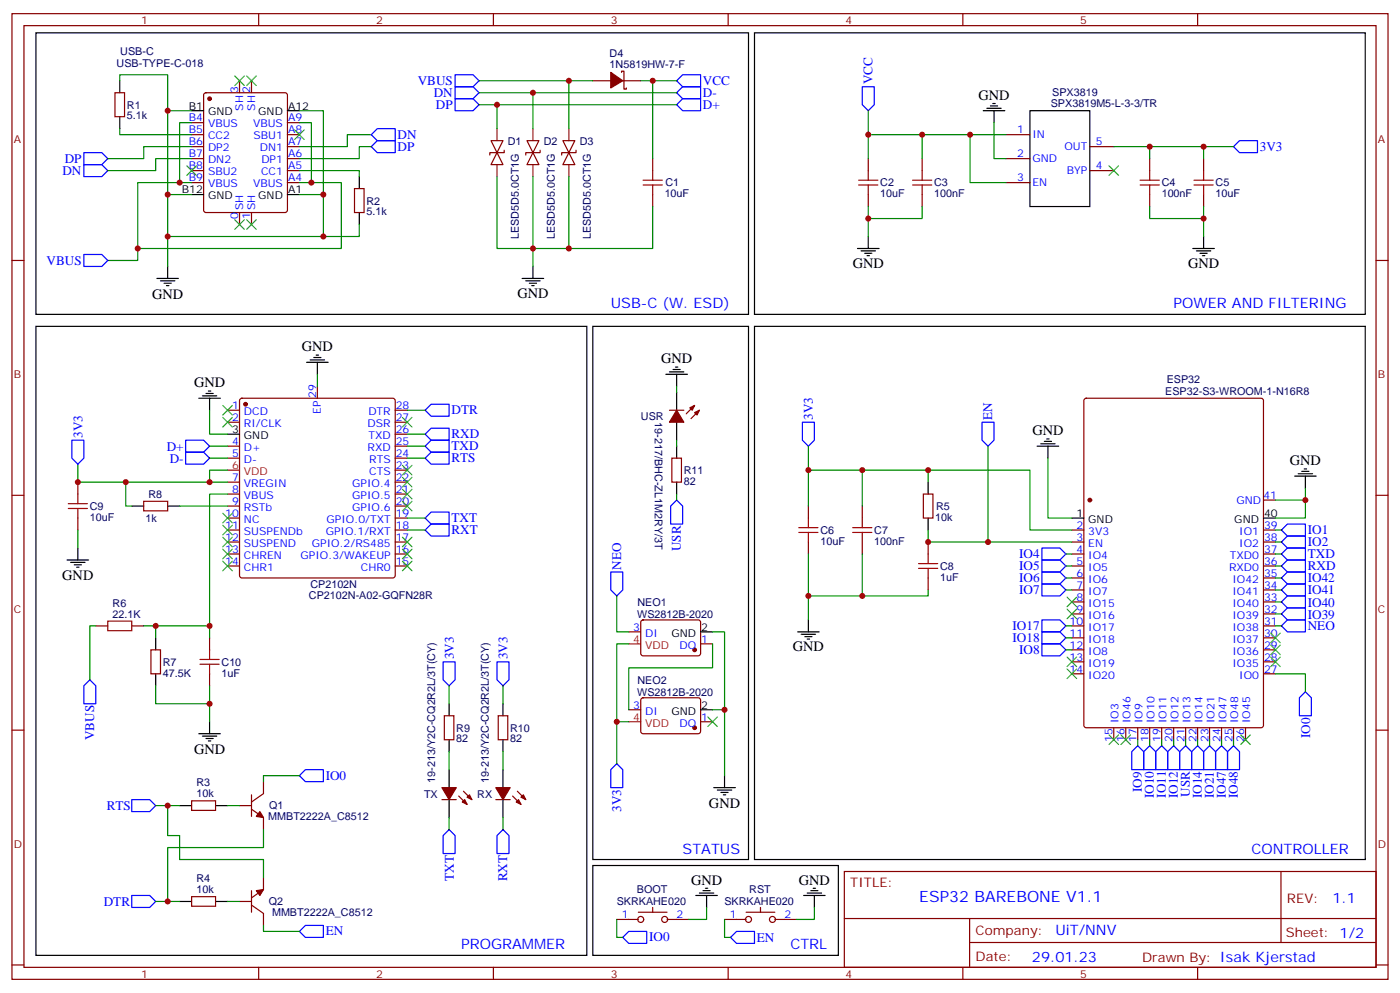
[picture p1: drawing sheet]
<svg xmlns="http://www.w3.org/2000/svg" width="412mm" height="292mm" viewBox="0 0 412 292" stroke-linecap="round" stroke-linejoin="round" font-family="sans-serif">
<g fill="none" stroke="#870000" stroke-width=".35">
<path d="M3.5 4h405.4v284.4h-405.4zM7.1 7.5h398.2v277.3h-398.2zM76.2 4v3.5M145.3 4v3.5M214.5 4v3.5M283.6 4v3.5M352.8 4v3.5M33.9 27.3h2.8v7.1h-2.8zM56.4 36.1h3.6M56.4 39.7h3.6M60.2 27.5l.5-.2h23.3l.5 .2 .2 .5v33.9l-.3 .5-.4 .2h-23.3l-.5-.3-.2-.4v-33.9zM70.6 23.8v3.5"/>
<path d="M74.1 23.8v3.5M84.7 36.1h3.5M84.7 39.7h3.5M174.6 23.8h5.3M183.1 21.3v-.3h.7v5.2h.7v-.3M183.4 23.8h5.3M296.3 39.7h7.1M56.4 43.2h3.6M56.4 46.7h3.6M56.4 50.2h3.6M56.4 53.8h3.6M84.7 43.2h3.5"/>
<path d="M84.7 46.7h3.5M84.7 50.2h3.5M84.7 53.8h3.5M104.4 55.5h2.8v7.1h-2.8zM144.6 41.4h3.6l-1.8 3.5zM146.4 44.9l1.8 3.6h-3.6zM148.5 44.2v.7h-4.2v.7M155.2 41.4h3.5l-1.7 3.5zM157 44.9l1.7 3.6h-3.5zM159.1 44.2v.7h-4.2v.7M165.8 41.4h3.5l-1.7 3.5zM167.6 44.9l1.7 3.6h-3.5z"/>
<path d="M169.7 44.2v.7h-4.2v.7M192.3 46.7v3.5M192.3 57.3v3.5M255.8 46.7v3.5M255.8 57.3v3.5M271.6 46.7v3.5M271.6 57.3v3.5M296.3 46.7h7.1M296.3 53.8h7.1M321 43.2h7.1M321 50.2h7.1M338.7 46.7v3.5"/>
<path d="M338.7 57.3v3.5M354.5 46.7v3.5M354.5 57.3v3.5M3.5 76.7h3.6M70.6 62.6v3.5M74.1 62.6v3.5M405.3 76.7h3.6M70.8 117.5l.5-.2h44.4l.5 .2 .2 .5v51.5l-.2 .5-.5 .2h-44.4l-.5-.3-.2-.4v-51.5zM93.5 113.7v3.6M204.6 119.4l-2.5 2.4M319.5 117.5l.5-.2h51.5l.6 .4 .1 95.9-.5 .6-51.7 .1-.7-.5v-95.8zM67 120.8h3.6"/>
<path d="M67 124.3h3.6M67 131.4h3.6M67 134.9h3.6M116.4 120.8h3.5M116.4 124.3h3.5M116.4 131.4h3.5M116.4 134.9h3.5M116.4 138.4h3.5M116.4 127.8h3.5M197.2 120.8h4.2M197.9 134.9h2.8v7.1h-2.8zM206 120.8l-2.4 2.5"/>
<path d="M3.5 145.8h3.6M22.9 142v3.5M22.9 152.5v3.6M42.3 147.6h7.1v2.8h-7.1zM67 156.1h3.6M67 159.6h3.6M67 142h3.6M67 145.5h3.6M67 149h3.6M67 152.5h3.6M116.4 156.1h3.5M116.4 159.6h3.5"/>
<path d="M116.4 142h3.5M116.4 145.5h3.5M116.4 149h3.5M116.4 152.5h3.5M238.1 149v3.5M238.1 159.6v3.5M254 149v3.5M254 159.6v3.5M272 145.5h2.8v7h-2.8zM273.4 159.6v3.5M315.7 156.1h3.6M315.7 159.6h3.6"/>
<path d="M372.2 156.1h3.5M372.2 159.6h3.5M372.2 147.2h3.5M405.3 145.8h3.6M67 163.1h3.6M67 166.7h3.6M116.4 163.1h3.5M116.4 166.7h3.5M273.4 170.2v3.5M315.7 163.1h3.6M315.7 166.7h3.6M315.7 170.2h3.6"/>
<path d="M315.7 173.7h3.6M315.7 177.2h3.6M372.2 163.1h3.5M372.2 166.7h3.5M372.2 170.2h3.5M372.2 173.7h3.5M372.2 177.2h3.5M28.2 184.3h3.5M38.8 184.3h3.5M44.4 191.3h2.9v7.1h-2.9zM61.7 187.8v3.5M61.7 198.4v3.5"/>
<path d="M185.2 186.1h3.5M189 182.7l.4-.2 16.5 .1 .5 .6-.1 9.5-.6 .4-16.5-.1-.5-.6v-9.2zM206.4 189.6h3.5M315.7 180.8h3.6M315.7 184.3h3.6M315.7 187.8h3.6M315.7 191.3h3.6M315.7 194.9h3.6M315.7 198.4h3.6M372.2 180.8h3.5M372.2 184.3h3.5M372.2 187.8h3.5"/>
<path d="M372.2 191.3h3.5M372.2 194.9h3.5M372.2 198.4h3.5M3.5 215h3.6M130.9 210.7h2.8v7.1h-2.8zM146.8 210.7h2.8v7.1h-2.8zM185.2 209h3.5M189 205.7l.4-.2h16.5l.5 .7-.1 9.4-.6 .4h-16.5l-.5-.7v-9.1zM206.4 212.5h3.5M328.1 214.3v3.5M331.6 214.3v3.5M335.1 214.3v3.5"/>
<path d="M338.7 214.3v3.5M342.2 214.3v3.5M345.7 214.3v3.5M349.2 214.3v3.5M352.8 214.3v3.5M356.3 214.3v3.5M359.8 214.3v3.5M363.4 214.3v3.5M366.9 214.3v3.5M405.3 215h3.6M56.4 235.8h7.1v2.8h-7.1zM70.6 237.2h3.5"/>
<path d="M74.1 234v6.4M74.1 238.3l3.5 2.4v3.6M77.6 230.2v3.5l-3.5 2.4M130.2 235.4h4.2M135.1 234.4l2.5 2.5M136.5 233l2.5 2.4M146 235.4h4.3M151 234.4l2.5 2.5M152.4 233l2.5 2.4M77.6 258.4v3.5l-3.5 2.5M248.7 256.6h156.6v28.2h-156.6zM377.3 256.6v20.9"/>
<path d="M56.4 264h7.1v2.8h-7.1zM70.6 265.4h3.5M74.1 262.3v6.3M74.1 266.5l3.5 2.5v3.5M181.7 270.7h6.3M188 268.6h8.5M192.3 267.2v1.4M196.5 270.7h6.3M213.4 270.7h6.4M219.8 268.6h8.4M224 267.2v1.4M228.2 270.7h6.4"/>
<path d="M248.7 270.5h156.5M285.6 277.5h119.6M285.6 270.5v14.1M3.5 284.1h3.6M76.2 284.8v3.6M145.3 284.8v3.6M214.5 284.8v3.6M283.6 284.8v3.6M352.8 284.8v3.6M405.3 284.1h3.6"/>
<circle cx="188.7" cy="270.7" r=".88"/>
<circle cx="195.8" cy="270.7" r=".88"/>
<circle cx="220.5" cy="270.7" r=".88"/>
<circle cx="227.5" cy="270.7" r=".88"/>
</g>
<g fill="#870000" stroke="#870000" stroke-width=".35">
<path d="M76.6 239l1 1.7-2.1-.3z"/>
<path d="M75.5 262.3l2.1-.4-1 1.8z"/>
<path d="M179.9 21.3l3.5 2.5-3.5 2.1z"/>
<path d="M130.2 231.9h4.2l-2.1 3.5z"/>
<path d="M136.2 236.1l.7-.7 .7 1.5z"/>
<path d="M138.3 234l.7 1.4-1.4-.7z"/>
<path d="M146 231.9h4.3l-2.1 3.5z"/>
<path d="M152 236.1l.8-.7 .7 1.5z"/>
<path d="M154.2 234l.7 1.4-1.4-.7z"/>
<path d="M199.3 120.8l2.1 3.5h-4.2z"/>
<path d="M203.2 120.1l1.4-.7-.7 1.4z"/>
<path d="M204.6 121.5l1.4-.7-.7 1.4z"/>
<circle cx="321" cy="147.2" r=".53"/>
<circle cx="61.7" cy="29.1" r=".53"/>
<circle cx="72.3" cy="119" r=".53"/>
<circle cx="204.6" cy="191.3" r=".53"/>
<circle cx="204.6" cy="214.3" r=".53"/>
</g>
<g fill="none" stroke="#000" stroke-width=".35">
<path d="M10.6 9.7h209.9v82.9h-209.9zM222.2 9.7h180v82.9h-180zM35.3 23.8v3.5M35.3 34.4v3.5M56.4 32.6h3.6M84.7 32.6h3.5M289.6 32.6h6.4M290.7 31.9h4.2M291.7 31.2h2.2M292.5 30.5h.7M292.8 32.6v3.5M303.4 32.6h17.6v28.2h-17.6z"/>
<path d="M56.4 57.3h3.6M84.7 57.3h3.5M105.8 52v3.5M49.4 78.5v3.5M105.8 62.6v3.5M157 78.5v3.5M252.6 73.2h6.3M253.6 73.9h4.3M254.7 74.6h2.1M255.4 75.3h.7M255.8 69.6v3.6M351.4 73.2h6.3"/>
<path d="M352.4 73.9h4.3M353.5 74.6h2.1M354.2 75.3h.7M354.5 69.6v3.6M10.6 96.1h162.3v185.2h-162.3zM46.2 82h6.4M47.3 82.7h4.2M48.3 83.4h2.1M49 84.1h.7M153.8 82h6.4M154.9 82.7h4.2M155.9 83.4h2.1"/>
<path d="M156.6 84.1h.7M174.6 96.1h45.9v157h-45.9zM222.2 96.1h180v157h-180zM58.6 117.3h6.3M59.6 116.6h4.3M60.7 115.9h2.1M61.4 115.1h.7M61.7 117.3v3.5M90.3 106.7h6.4M91.4 106h4.2M92.4 105.3h2.1M93.1 104.6h.7"/>
<path d="M93.5 106.7v3.5M196.1 110.2h6.4M197.2 109.5h4.2M198.3 108.8h2.1M199 108.1h.7M199.3 110.2v3.5M199.3 115.5v5.3M67 127.8h3.6M199.3 124.3v5.3M199.3 131.4v3.5M305.5 131.4h6.4M306.6 130.7h4.2"/>
<path d="M307.6 130h2.1M308.3 129.3h.7M308.7 131.4v3.5M382.4 139.5h4.2M383.5 138.8h2.1M384.2 138.1h.7M38.8 149h3.5M49.4 149h3.5M199.3 142v3.5M273.4 142v3.5M273.4 152.5v3.6M315.7 152.5h3.6"/>
<path d="M372.2 152.5h3.5M381.4 140.2h6.3M384.5 140.2v3.5M19.8 164.9h6.3M20.8 165.6h4.2M21.9 166.3h2.1M22.6 167h.7M22.9 161.4v3.5M45.9 187.8v3.5M45.9 198.4v3.5M206.4 186.1h3.5M234.9 186.1h6.4"/>
<path d="M236 186.8h4.2M237.1 187.5h2.1M237.8 188.2h.7M238.1 182.5v3.6M58.6 216h6.3M59.6 216.7h4.3M60.7 217.5h2.1M61.4 218.2h.7M61.7 212.5v3.5M132.3 207.2v3.5M132.3 217.8v3.5M148.2 207.2v3.5"/>
<path d="M148.2 217.8v3.5M206.4 209h3.5M52.9 237.2h3.5M63.5 237.2h3.5M132.3 226.6v5.3M132.3 235.4v5.3M148.2 226.6v5.3M148.2 235.4v5.3M210.3 231.9h6.3M211.3 232.6h4.2M212.4 233.3h2.1M213.1 234h.7"/>
<path d="M213.4 228.4v3.5M174.6 254.8h72.3v26.5h-72.3zM52.9 265.4h3.5M63.5 265.4h3.5M205 263.7h6.3M206 263h4.3M207.1 262.3h2.1M207.8 261.5h.7M208.1 263.7v3.5M236.7 263.7h6.4M237.8 263h4.2M238.8 262.3h2.1"/>
<path d="M239.5 261.5h.7M239.9 263.7v3.5"/>
</g>
<g fill="none" stroke="#008700" stroke-width=".35">
<path d="M35.3 37.9v1.8h21.1M35.3 23.8v-1.8h14.1v10.6M56.4 32.6h-7v24.7h7M56.4 36.1h-3.5v17.7M88.2 32.6h7v24.7h-7M88.2 36.1h3.5v17.7h-3.5M109.4 39.7h-7.1v3.5h-14.1M141.1 30.8h5.3v7.1M141.1 27.3h15.9v10.6M141.1 23.8h26.5v14.1M146.4 30.8h52.9M157 27.3h42.3"/>
<path d="M167.6 23.8h7M188.7 23.8h10.6M192.3 23.8v22.9M255.8 32.6v7.1M271.6 39.7v7M285.8 39.7v14.1h10.5M292.8 36.1v10.6h3.5M296.3 39.7h-40.5v7M49.4 57.3v21.2M56.4 53.8h-15.8v22.9h-8.9M56.4 46.7h-10.5v3.5h-14.2M56.4 43.2h-14.1v3.5h-10.6"/>
<path d="M88.2 50.2h17.6v1.8M91.7 53.8h8.8v19.4h-59.9M95.2 57.3v12.3h10.6v-3.5M109.4 43.2h-3.6v3.5h-17.6M146.4 52v21.2h21.2v-21.2M157 52v26.5M328.1 43.2h10.6v3.5M338.7 43.2h15.8v3.5M354.5 43.2h8.9M49.4 69.6h45.8M192.3 60.8v12.4h-24.7M255.8 60.8v8.8"/>
<path d="M271.6 60.8v3.5h-15.8M338.7 60.8v3.5h15.8M354.5 60.8v8.8M93.5 110.2v3.5M199.3 113.7v1.8M22.9 136.7v5.3h38.8M61.7 120.8v7h5.3M61.7 131.4h5.3M61.7 134.9h5.3M67 138.4h-5.3v3.6h5.3M119.9 131.4h5.3M119.9 127.8h5.3"/>
<path d="M119.9 134.9h5.3M119.9 120.8h5.3M199.3 129.6v1.8M238.1 138.4h15.9v10.6M238.1 131.4v17.6M254 138.4h19.4v3.6M273.4 138.4h30v17.7h12.3M291 131.4v28.2M308.7 134.9v17.6h7M22.9 156.1v5.3M37 142v7h1.8M52.9 149h14.1"/>
<path d="M67 145.5h-5.3v38.8M119.9 156.1h5.3M119.9 152.5h5.3M199.3 145.5v1.7M273.4 156.1v3.5h42.3M375.7 156.1h1.8M375.7 159.6h1.8M384.5 143.7v3.5h-8.8M384.5 147.2v5.3h-8.8M181.7 175.5v10.6h3.5M238.1 163.1v19.4M254 163.1v12.4"/>
<path d="M273.4 173.7v1.8h-35.3M314 163.1h1.7M314 166.7h1.7M314 170.2h1.7M314 173.7h1.7M375.7 163.1h1.8M375.7 166.7h1.8M375.7 170.2h1.8M375.7 173.7h1.8M375.7 177.2h1.8M28.2 184.3h-1.7v15.9M42.3 184.3h3.6v3.5"/>
<path d="M45.9 184.3h15.8v3.5M185.2 189.6h-3.5v22.9M209.9 186.1h3.5v22.9M209.9 189.6v7h-24.7v12.4M314 184.3h1.7M314 187.8h1.7M314 191.3h1.7M375.7 198.4h8.8v5.3M375.7 184.3h1.8M375.7 180.8h1.8M45.9 201.9v5.3h15.8v-5.3M61.7 207.2v5.3"/>
<path d="M132.3 201.9v5.3M148.2 201.9v5.3M185.2 212.5h-3.5v12.4M209.9 209h3.5v19.4M335.1 217.8v1.8M338.7 217.8v1.8M342.2 217.8v1.8M345.7 217.8v1.8M349.2 217.8v1.8M352.8 217.8v1.8M356.3 217.8v1.8M359.8 217.8v1.8"/>
<path d="M363.4 217.8v1.8M45.9 237.2h7M49.4 237.2v8.8h3.5v7.1h24.7v5.3M67 237.2h3.6M88.2 228.4h-10.6v1.8M132.3 221.3v5.3M148.2 221.3v5.3M77.6 244.3v5.3h-28.2v15.8M132.3 240.7v3.6M148.2 240.7v3.6M45.9 265.4h7M67 265.4h3.6"/>
<path d="M77.6 272.5v1.7h10.6M181.7 270.7v5.3h1.7M208.1 267.2v3.5h-5.3M213.4 270.7v5.3h1.8M239.9 267.2v3.5h-5.3"/>
</g>
<g fill="none" stroke="#00f" stroke-width=".35">
<path d="M109.4 39.7l1.7-1.8h5.3v3.5h-5.3zM134.1 29.1h5.2l1.8 1.7-1.8 1.8h-5.2zM134.1 25.5h5.2l1.8 1.8-1.8 1.8h-5.2zM134.1 22h5.2l1.8 1.8-1.8 1.7h-5.2zM199.3 30.8l1.8-1.7h5.3v3.5h-5.3zM201.1 25.5h5.3v3.6h-5.3l-1.8-1.8zM201.1 22h5.3v3.5h-5.3l-1.8-1.7zM254 25.5h3.5v5.3l-1.7 1.8-1.8-1.8zM24.7 44.9h5.3l1.7 1.8-1.7 1.8h-5.3zM24.7 48.5h5.3l1.7 1.7-1.7 1.8h-5.3zM109.4 43.2l1.7-1.8h5.3v3.5h-5.3zM363.4 43.2l1.7-1.8h5.3v3.5h-5.3z"/>
<path d="M24.7 74.9h5.3l1.7 1.8-1.7 1.8h-5.3zM21.2 129.6h3.5v5.3l-1.8 1.8-1.7-1.8zM54.7 133.1h5.3l1.7 1.8-1.7 1.8h-5.3zM54.7 129.6h5.3l1.7 1.8-1.7 1.7h-5.3zM125.2 127.8l1.8-1.7h5.3v3.5h-5.3zM125.2 131.4l1.8-1.8h5.3v3.5h-5.3zM125.2 134.9l1.8-1.8h5.3v3.6h-5.3zM125.2 120.8l1.8-1.8h5.3v3.6h-5.3zM236.4 124.3h3.5v5.3l-1.8 1.8-1.7-1.8zM289.3 124.3h3.5v5.3l-1.8 1.8-1.7-1.8zM125.2 152.5l1.8-1.7h5.3v3.5h-5.3zM125.2 156.1l1.8-1.8h5.3v3.5h-5.3z"/>
<path d="M199.3 147.2l1.8 1.8v5.3h-3.5v-5.3zM377.5 156.1l1.7-1.8h5.3v3.5h-5.3zM377.5 159.6l1.7-1.8h5.3v3.6h-5.3zM179.9 168.4h3.5v5.3l-1.7 1.8-1.8-1.8zM306.9 161.4h5.3l1.8 1.7-1.8 1.8h-5.3zM306.9 164.9h5.3l1.8 1.8-1.8 1.7h-5.3zM306.9 168.4h5.3l1.8 1.8-1.8 1.7h-5.3zM306.9 171.9h5.3l1.8 1.8-1.8 1.8h-5.3zM377.5 166.7l1.7-1.8h5.3v3.5h-5.3zM377.5 163.1l1.7-1.7h5.3v3.5h-5.3zM377.5 177.2l1.7-1.7h5.3v3.5h-5.3zM377.5 173.7l1.7-1.8h5.3v3.6h-5.3z"/>
<path d="M377.5 170.2l1.7-1.8h5.3v3.5h-5.3zM130.5 194.9h3.6v5.3l-1.8 1.7-1.8-1.7zM146.4 194.9h3.5v5.3l-1.7 1.7-1.8-1.7zM306.9 182.5h5.3l1.8 1.8-1.8 1.8h-5.3zM306.9 186.1h5.3l1.8 1.7-1.8 1.8h-5.3zM306.9 189.6h5.3l1.8 1.7-1.8 1.8h-5.3zM377.5 184.3l1.7-1.8h5.3v3.6h-5.3zM377.5 180.8l1.7-1.8h5.3v3.5h-5.3zM26.5 200.2l1.7 1.7v5.3h-3.5v-5.3zM335.1 219.6l1.8 1.7v5.3h-3.5v-5.3zM338.7 219.6l1.7 1.7v5.3h-3.5v-5.3zM342.2 219.6l1.8 1.7v5.3h-3.6v-5.3z"/>
<path d="M345.7 219.6l1.8 1.7v5.3h-3.5v-5.3zM349.2 219.6l1.8 1.7v5.3h-3.5v-5.3zM352.8 219.6l1.7 1.7v5.3h-3.5v-5.3zM356.3 219.6l1.8 1.7v5.3h-3.6v-5.3zM363.4 219.6l1.7 1.7v5.3h-3.5v-5.3zM384.5 203.7l1.8 1.8v5.2h-3.5v-5.2zM38.8 235.4h5.3l1.8 1.8-1.8 1.8h-5.3zM88.2 228.4l1.8-1.8h5.2v3.6h-5.2zM181.7 224.9l1.7 1.7v5.3h-3.5v-5.3zM358.1 221.3l1.7-1.7 1.8 1.7v5.3h-3.5zM132.3 244.3l1.8 1.7v5.3h-3.6v-5.3zM148.2 244.3l1.7 1.7v5.3h-3.5v-5.3z"/>
<path d="M38.8 263.7h5.3l1.8 1.7-1.8 1.8h-5.3zM90 272.5h5.2v3.5h-5.2l-1.8-1.8zM183.4 276l1.8-1.8h5.3v3.6h-5.3zM215.2 276l1.8-1.8h5.2v3.6h-5.2z"/>
</g>
<g fill="none" stroke="#3c3" stroke-width=".35">
<path d="M69.1 22.4l2.9 2.8M72 22.4l-2.9 2.8M72.7 22.4l2.8 2.8M75.5 22.4l-2.8 2.8M86.8 38.2l2.8 2.9M89.6 38.2l-2.8 2.9M55 48.8l2.9 2.8M57.9 48.8l-2.9 2.8M326.7 48.8l2.8 2.8M329.5 48.8l-2.8 2.8M69.1 64.7l2.9 2.8M72 64.7l-2.9 2.8"/>
<path d="M72.7 64.7l2.8 2.8M75.5 64.7l-2.8 2.8M65.6 119.4l2.8 2.8M68.4 119.4l-2.8 2.8M65.6 122.9l2.8 2.8M68.4 122.9l-2.8 2.8M118.5 122.9l2.9 2.8M118.5 137l2.9 2.8M121.4 122.9l-2.9 2.8M121.4 137l-2.9 2.8M65.6 151.1l2.8 2.9M65.6 154.7l2.8 2.8"/>
<path d="M65.6 158.2l2.8 2.8M68.4 151.1l-2.8 2.9M68.4 154.7l-2.8 2.8M68.4 158.2l-2.8 2.8M118.5 158.2l2.9 2.8M118.5 147.6l2.9 2.8M118.5 144.1l2.9 2.8M118.5 140.5l2.9 2.9M121.4 158.2l-2.9 2.8M121.4 147.6l-2.9 2.8M121.4 144.1l-2.9 2.8M121.4 140.5l-2.9 2.9"/>
<path d="M65.6 161.7l2.8 2.8M65.6 165.2l2.8 2.9M68.4 161.7l-2.8 2.8M68.4 165.2l-2.8 2.9M118.5 165.2l2.9 2.9M118.5 161.7l2.9 2.8M121.4 165.2l-2.9 2.9M121.4 161.7l-2.9 2.8M314.3 175.8l2.8 2.8M314.3 179.4l2.8 2.8M317.1 175.8l-2.8 2.8M317.1 179.4l-2.8 2.8"/>
<path d="M314.3 193.5l2.8 2.8M314.3 197l2.8 2.8M317.1 193.5l-2.8 2.8M317.1 197l-2.8 2.8M374.3 193.5l2.8 2.8M374.3 189.9l2.8 2.9M374.3 186.4l2.8 2.8M377.1 193.5l-2.8 2.8M377.1 189.9l-2.8 2.9M377.1 186.4l-2.8 2.8M208.5 211.1l2.8 2.8M211.3 211.1l-2.8 2.8"/>
<path d="M326.7 216.4l2.8 2.8M329.5 216.4l-2.8 2.8M330.2 216.4l2.8 2.8M333 216.4l-2.8 2.8M365.5 216.4l2.8 2.8M368.3 216.4l-2.8 2.8"/>
</g>
<path d="M146.4 37.9v3.5M157 37.9v3.5M167.6 37.9v3.5M146.4 48.5v3.5M157 48.5v3.5M167.6 48.5v3.5" fill="none" stroke="#8c2424" stroke-width=".35"/>
<g fill="none" stroke="#a10000" stroke-width=".35">
<path d="M189.4 54.5h5.7M189.4 53.1h5.7M192.3 50.2v2.9M192.3 54.5v2.8M252.9 54.5h5.7M252.9 53.1h5.7M255.8 50.2v2.9M255.8 54.5v2.8M268.8 54.5h5.7M268.8 53.1h5.7M271.6 50.2v2.9M271.6 54.5v2.8"/>
<path d="M335.8 54.5h5.7M335.8 53.1h5.7M338.7 50.2v2.9M338.7 54.5v2.8M351.7 54.5h5.7M351.7 53.1h5.7M354.5 50.2v2.9M354.5 54.5v2.8M20.1 149.7h5.7M20.1 148.3h5.7M22.9 145.5v2.8M22.9 149.7v2.8"/>
<path d="M235.3 156.8h5.6M235.3 155.4h5.6M238.1 152.5v2.9M238.1 156.8v2.8M251.2 156.8h5.6M251.2 155.4h5.6M254 152.5v2.9M254 156.8v2.8M270.6 167.4h5.6M270.6 165.9h5.6M273.4 163.1v2.8M273.4 167.4v2.8"/>
<path d="M31.7 182.9h7.1v2.8h-7.1zM58.9 195.6h5.7M58.9 194.2h5.7M61.7 191.3v2.9M61.7 195.6v2.8"/>
</g>
<path d="M67 138.4h3.6M185.2 189.6h3.5M185.2 212.5h3.5" fill="none" stroke="#f00" stroke-width=".35"/>
<g fill="#c00">
<circle cx="52.9" cy="53.8" r=".88"/>
<circle cx="91.7" cy="53.8" r=".88"/>
<circle cx="49.4" cy="265.4" r=".88"/>
<circle cx="49.4" cy="237.2" r=".88"/>
<circle cx="384.5" cy="147.2" r=".88"/>
<circle cx="167.6" cy="23.8" r=".88"/>
<circle cx="157" cy="73.2" r=".88"/>
<circle cx="157" cy="27.3" r=".88"/>
<circle cx="146.4" cy="30.8" r=".88"/>
<circle cx="192.3" cy="23.8" r=".88"/>
<circle cx="167.6" cy="73.2" r=".88"/>
<circle cx="338.7" cy="43.2" r=".88"/>
<circle cx="354.5" cy="64.3" r=".88"/>
<circle cx="354.5" cy="43.2" r=".88"/>
<circle cx="255.8" cy="39.7" r=".88"/>
<circle cx="271.6" cy="39.7" r=".88"/>
<circle cx="285.8" cy="39.7" r=".88"/>
<circle cx="255.8" cy="64.3" r=".88"/>
<circle cx="238.1" cy="138.4" r=".88"/>
<circle cx="238.1" cy="175.5" r=".88"/>
<circle cx="254" cy="138.4" r=".88"/>
<circle cx="254" cy="175.5" r=".88"/>
<circle cx="273.4" cy="138.4" r=".88"/>
<circle cx="273.4" cy="159.6" r=".88"/>
<circle cx="291" cy="159.6" r=".88"/>
<circle cx="61.7" cy="142" r=".88"/>
<circle cx="45.9" cy="184.3" r=".88"/>
<circle cx="61.7" cy="207.2" r=".88"/>
<circle cx="22.9" cy="142" r=".88"/>
<circle cx="37" cy="142" r=".88"/>
<circle cx="61.7" cy="184.3" r=".88"/>
<circle cx="49.4" cy="32.6" r=".88"/>
<circle cx="95.3" cy="57.3" r=".88"/>
<circle cx="49.4" cy="57.3" r=".88"/>
<circle cx="40.6" cy="73.2" r=".88"/>
<circle cx="49.4" cy="69.6" r=".88"/>
<circle cx="95.3" cy="69.6" r=".88"/>
<circle cx="181.7" cy="212.5" r=".88"/>
<circle cx="213.4" cy="209" r=".88"/>
</g>
<text font-size="4.6" fill="#00f" x="270.8" y="265.6">ESP32 BAREBONE V1.1</text>
<g font-size="4.2">
<text x="288.2" y="29.4">GND</text>
<text x="251.2" y="78.8">GND</text>
<text x="350" y="78.8">GND</text>
<text x="44.8" y="88.1">GND</text>
<text x="152.4" y="87.6">GND</text>
<text x="88.9" y="103.5">GND</text>
<text x="194.7" y="107">GND</text>
<text x="57.1" y="114.1">GND</text>
<text x="304.1" y="128.2">GND</text>
<text x="379.9" y="137">GND</text>
<text x="18.3" y="170.9">GND</text>
<text x="233.5" y="191.7">GND</text>
<text x="57.1" y="222">GND</text>
<text x="208.8" y="238">GND</text>
<text x="203.6" y="260.4">GND</text>
<text x="235.3" y="260.4">GND</text>
</g>
<g font-size="4.2" fill="#00f">
<text x="179.9" y="90.8">USB-C (W. ESD)</text>
<text x="345.7" y="90.8">POWER AND FILTERING</text>
<text x="201.1" y="251.3">STATUS</text>
<text x="368.7" y="251.3">CONTROLLER</text>
<text x="392.5" y="265.9">1.1</text>
<text x="310.9" y="275.4">UiT/NNV</text>
<text x="135.8" y="279.5">PROGRAMMER</text>
<text x="232.8" y="279.5">CTRL</text>
<text x="304" y="283.2">29.01.23</text>
</g>
<g font-size="3.9" fill="#00f">
<text x="123.1" y="25">VBUS</text>
<text x="127.8" y="28.6">DN</text>
<text x="207.1" y="28.6">D-</text>
<text x="207.1" y="25.1">VCC</text>
<text x="257" y="24.8" transform="rotate(-90 257 24.8)">VCC</text>
<text x="128.4" y="32.1">DP</text>
<text x="207.1" y="32.1">D+</text>
<text x="117.1" y="40.9">DN</text>
<text x="19.1" y="48">DP</text>
<text x="117.1" y="44.4">DP</text>
<text x="371.1" y="44.5">3V3</text>
<text x="18.4" y="51.5">DN</text>
<text x="13.7" y="77.9">VBUS</text>
<text x="133" y="122">DTR</text>
<text x="239.5" y="123.6" transform="rotate(-90 239.5 123.6)">3V3</text>
<text x="292.2" y="123.6" transform="rotate(-90 292.2 123.6)">EN</text>
<text x="24.3" y="128.9" transform="rotate(-90 24.3 128.9)">3V3</text>
<text x="133" y="129.1">RXD</text>
<text x="49.1" y="132.7">D+</text>
<text x="50" y="136.3">D-</text>
<text x="133" y="132.6">TXD</text>
<text x="133" y="136.2">RTS</text>
<text x="133" y="153.7">TXT</text>
<text x="133" y="157.3">RXT</text>
<text x="385.2" y="157.4">IO1</text>
<text x="385.2" y="160.9">IO2</text>
<text x="182.9" y="167.7" transform="rotate(-90 182.9 167.7)">NEO</text>
<text x="200.6" y="162.3" transform="rotate(-90 200.6 162.3)">USR</text>
<text x="300.2" y="164.4">IO4</text>
<text x="300.2" y="167.9">IO5</text>
<text x="385.2" y="167.9">RXD</text>
<text x="385.2" y="164.4">TXD</text>
<text x="300.2" y="171.4">IO6</text>
<text x="385.2" y="171.5">IO42</text>
<text x="300.2" y="174.9">IO7</text>
<text x="385.2" y="178.6">IO40</text>
<text x="385.2" y="175">IO41</text>
<text x="298.3" y="185.5">IO17</text>
<text x="385.2" y="185.5">NEO</text>
<text x="385.2" y="182.1">IO39</text>
<text x="298.3" y="189.1">IO18</text>
<text x="133.6" y="194.2" transform="rotate(-90 133.6 194.2)">3V3</text>
<text x="149.5" y="194.2" transform="rotate(-90 149.5 194.2)">3V3</text>
<text x="300.2" y="192.6">IO8</text>
<text x="27.7" y="218" transform="rotate(-90 27.7 218)">VBUS</text>
<text x="385.9" y="217.3" transform="rotate(-90 385.9 217.3)">IO0</text>
<text x="96" y="229.6">IO0</text>
<text x="336.4" y="233.2" transform="rotate(-90 336.4 233.2)">IO9</text>
<text x="31.4" y="238.4">RTS</text>
<text x="182.9" y="239.1" transform="rotate(-90 182.9 239.1)">3V3</text>
<text x="339.9" y="235.1" transform="rotate(-90 339.9 235.1)">IO10</text>
<text x="343.4" y="234.9" transform="rotate(-90 343.4 234.9)">IO11</text>
<text x="347" y="235.1" transform="rotate(-90 347 235.1)">IO12</text>
<text x="350.5" y="234.7" transform="rotate(-90 350.5 234.7)">USR</text>
<text x="354" y="235.1" transform="rotate(-90 354 235.1)">IO14</text>
<text x="357.6" y="235.1" transform="rotate(-90 357.6 235.1)">IO21</text>
<text x="361.1" y="235.1" transform="rotate(-90 361.1 235.1)">IO47</text>
<text x="364.6" y="235.1" transform="rotate(-90 364.6 235.1)">IO48</text>
<text x="133.7" y="259.3" transform="rotate(-90 133.7 259.3)">TXT</text>
<text x="149.4" y="259.5" transform="rotate(-90 149.4 259.5)">RXT</text>
<text x="30.6" y="266.6">DTR</text>
<text x="96" y="275.4">EN</text>
<text x="191.2" y="277.2">IO0</text>
<text x="223" y="277.4">EN</text>
</g>
<g font-size="3.9" fill="#800">
<text x="250.5" y="261.2">TITLE:</text>
<text x="379.1" y="265.9">REV:</text>
<text x="287.4" y="275.4">Company:</text>
<text x="378.7" y="276">Sheet: 1/2</text>
<text x="287.4" y="283.1">Date:</text>
<text x="336.4" y="283.2">Drawn By: Isak Kjerstad</text>
</g>
<g font-size="3.2" fill="#800">
<text x="41.6" y="7">1</text>
<text x="110.8" y="7">2</text>
<text x="179.9" y="7">3</text>
<text x="249.1" y="7">4</text>
<text x="318.2" y="7">5</text>
<text x="4.1" y="42.1">A</text>
<text x="405.9" y="42.1">A</text>
<text x="4.1" y="111.3">B</text>
<text x="405.9" y="111.3">B</text>
<text x="4.1" y="180.4">C</text>
<text x="405.9" y="180.4">C</text>
<text x="4.1" y="249.6">D</text>
<text x="405.9" y="249.6">D</text>
<text x="41.6" y="287.8">1</text>
<text x="110.8" y="287.8">2</text>
<text x="179.9" y="287.8">3</text>
<text x="249.1" y="287.8">4</text>
<text x="318.2" y="287.8">5</text>
</g>
<g font-size="3.2" fill="#000080">
<text x="35.4" y="16.1">USB-C</text>
<text x="179.6" y="16.7">D4</text>
<text x="34.4" y="19.7">USB-TYPE-C-018</text>
<text x="179.6" y="19.9">1N5819HW-7-F</text>
<text x="309.9" y="28.2">SPX3819</text>
<text x="37.4" y="35.1">5.1k</text>
<text x="37.4" y="32">R1</text>
<text x="309.5" y="31.5">SPX3819M5-L-3-3/TR</text>
<text x="149.6" y="42.6">D1</text>
<text x="160.2" y="42.6">D2</text>
<text x="170.8" y="42.6">D3</text>
<text x="195.8" y="58.1">10uF</text>
<text x="196" y="54.9">C1</text>
<text x="259.3" y="58.1">10uF</text>
<text x="259.3" y="54.9">C2</text>
<text x="275.2" y="58.1">100nF</text>
<text x="275.2" y="54.9">C3</text>
<text x="342.2" y="58.1">100nF</text>
<text x="342.2" y="54.9">C4</text>
<text x="358.1" y="58.1">10uF</text>
<text x="358.1" y="54.9">C5</text>
<text x="107.9" y="63.4">5.1k</text>
<text x="107.9" y="60.2">R2</text>
<text x="152.8" y="70.4" transform="rotate(-90 152.8 70.4)">LESD5D5.0CT1G</text>
<text x="163.4" y="70.4" transform="rotate(-90 163.4 70.4)">LESD5D5.0CT1G</text>
<text x="174" y="70.4" transform="rotate(-90 174 70.4)">LESD5D5.0CT1G</text>
<text x="343.7" y="112.9">ESP32</text>
<text x="343.3" y="116.2">ESP32-S3-WROOM-1-N16R8</text>
<text x="188.8" y="123.7">USR</text>
<text x="192.8" y="124.4" transform="rotate(90 192.8 124.4)">19-217/BHC-ZL1M2RY/3T</text>
<text x="201.4" y="142.8">82</text>
<text x="201.4" y="139.6">R11</text>
<text x="43.8" y="146.7">R8</text>
<text x="26.5" y="153.3">10uF</text>
<text x="26.5" y="150.2">C9</text>
<text x="42.9" y="153.7">1k</text>
<text x="275.5" y="153.4">10k</text>
<text x="275.8" y="150.1">R5</text>
<text x="241.7" y="160.4">10uF</text>
<text x="241.7" y="157.2">C6</text>
<text x="257.5" y="160.4">100nF</text>
<text x="257.5" y="157.2">C7</text>
<text x="276.9" y="167.8">C8</text>
<text x="91.4" y="173.1">CP2102N</text>
<text x="276.9" y="171">1uF</text>
<text x="33.2" y="178.7">R6</text>
<text x="91" y="176.4">CP2102N-A02-GQFN28R</text>
<text x="187.8" y="178.4">NEO1</text>
<text x="33.2" y="181.8">22.1K</text>
<text x="187.7" y="181.9">WS2812B-2020</text>
<text x="48" y="196">R7</text>
<text x="65.3" y="196">C10</text>
<text x="48" y="199.2">47.5K</text>
<text x="65.3" y="199.2">1uF</text>
<text x="187.8" y="201.3">NEO2</text>
<text x="187.7" y="204.8">WS2812B-2020</text>
<text x="134.4" y="215.4">R9</text>
<text x="150.3" y="215.4">R10</text>
<text x="134.4" y="218.6">82</text>
<text x="150.3" y="218.6">82</text>
<text x="57.9" y="231.6">R3</text>
<text x="128.1" y="230.5" transform="rotate(-90 128.1 230.5)">19-213/Y2C-CQ2R2L/3T(CY)</text>
<text x="144" y="230.5" transform="rotate(-90 144 230.5)">19-213/Y2C-CQ2R2L/3T(CY)</text>
<text x="57.9" y="234.7">10k</text>
<text x="79.3" y="238.3">Q1</text>
<text x="124.9" y="234.8">TX</text>
<text x="140.6" y="234.8">RX</text>
<text x="79" y="241.6">MMBT2222A_C8512</text>
<text x="57.9" y="263">10k</text>
<text x="57.9" y="259.8">R4</text>
<text x="187.6" y="263.1">BOOT</text>
<text x="220.7" y="263.1">RST</text>
<text x="79.2" y="266.6">Q2</text>
<text x="80.1" y="269.8">MMBT2222A_C8512</text>
<text x="181.7" y="266.6">SKRKAHE020</text>
<text x="213.4" y="266.6">SKRKAHE020</text>
</g>
<g font-size="3.2" fill="#00f">
<text x="70.2" y="27.3" transform="rotate(-90 70.2 27.3)">3</text>
<text x="73.7" y="27.3" transform="rotate(-90 73.7 27.3)">2</text>
<text x="55.6" y="35.8">B4</text>
<text x="71.6" y="32.6" transform="rotate(-90 71.6 32.6)">SH</text>
<text x="75.1" y="32.6" transform="rotate(-90 75.1 32.6)">SH</text>
<text x="84.8" y="35.8">A9</text>
<text x="55.6" y="39.3">B5</text>
<text x="61.3" y="37.5">VBUS</text>
<text x="61.3" y="41.1">CC2</text>
<text x="74.5" y="37.5">VBUS</text>
<text x="74.7" y="41.1">SBU1</text>
<text x="84.8" y="39.3">A8</text>
<text x="299.6" y="39.3">1</text>
<text x="304.1" y="40.7">IN</text>
<text x="55.6" y="42.8">B6</text>
<text x="55.6" y="46.4">B7</text>
<text x="61.3" y="44.6">DP2</text>
<text x="76.5" y="44.6">DN1</text>
<text x="84.8" y="46.4">A6</text>
<text x="84.8" y="42.8">A7</text>
<text x="299.6" y="46.4">2</text>
<text x="304.1" y="47.8">GND</text>
<text x="313.5" y="44.2">OUT</text>
<text x="322.8" y="42.8">5</text>
<text x="55.6" y="49.9">B8</text>
<text x="55.6" y="53.4">B9</text>
<text x="61.3" y="48.1">DN2</text>
<text x="61.3" y="51.6">SBU2</text>
<text x="76.9" y="51.6">CC1</text>
<text x="77" y="48.1">DP1</text>
<text x="84.8" y="53.4">A4</text>
<text x="84.8" y="49.9">A5</text>
<text x="299.6" y="53.4">3</text>
<text x="314.3" y="51.3">BYP</text>
<text x="322.8" y="49.9">4</text>
<text x="61.3" y="55.2">VBUS</text>
<text x="74.5" y="55.2">VBUS</text>
<text x="304.1" y="54.8">EN</text>
<text x="70.2" y="64.6" transform="rotate(-90 70.2 64.6)">0</text>
<text x="71.6" y="61.9" transform="rotate(-90 71.6 61.9)">SH</text>
<text x="73.7" y="64.6" transform="rotate(-90 73.7 64.6)">1</text>
<text x="75.1" y="61.9" transform="rotate(-90 75.1 61.9)">SH</text>
<text x="93.1" y="117.3" transform="rotate(-90 93.1 117.3)">29</text>
<text x="68.4" y="120.4">1</text>
<text x="68.4" y="124">2</text>
<text x="71.9" y="122.2">DCD</text>
<text x="71.9" y="125.7">RI/CLK</text>
<text x="94.5" y="121.9" transform="rotate(-90 94.5 121.9)">EP</text>
<text x="108.3" y="125.7">DSR</text>
<text x="108.5" y="122.2">DTR</text>
<text x="116.6" y="124">27</text>
<text x="116.6" y="120.4">28</text>
<text x="68.4" y="131">4</text>
<text x="108.5" y="129.3">TXD</text>
<text x="116.6" y="131">25</text>
<text x="116.6" y="127.5">26</text>
<text x="68.4" y="134.5">5</text>
<text x="71.9" y="132.8">D+</text>
<text x="71.9" y="136.3">D-</text>
<text x="108.3" y="132.8">RXD</text>
<text x="108.8" y="136.3">RTS</text>
<text x="116.6" y="134.5">24</text>
<text x="68.4" y="141.6">7</text>
<text x="71.9" y="143.4">VREGIN</text>
<text x="103.7" y="143.4">GPIO.4</text>
<text x="108.8" y="139.8">CTS</text>
<text x="116.6" y="141.6">22</text>
<text x="116.6" y="138.1">23</text>
<text x="68.4" y="145.1">8</text>
<text x="68.4" y="148.7">9</text>
<text x="71.9" y="146.9">VBUS</text>
<text x="103.7" y="146.9">GPIO.5</text>
<text x="116.6" y="148.7">20</text>
<text x="116.6" y="145.1">21</text>
<text x="364.2" y="148.3">GND</text>
<text x="372.2" y="146.9">41</text>
<text x="66.3" y="152.2">10</text>
<text x="66.3" y="155.7">11</text>
<text x="71.9" y="150.4">RSTb</text>
<text x="71.9" y="154">NC</text>
<text x="96.2" y="154">GPIO.0/TXT</text>
<text x="103.7" y="150.4">GPIO.6</text>
<text x="116.6" y="155.7">18</text>
<text x="116.6" y="152.2">19</text>
<text x="317.1" y="155.7">2</text>
<text x="372.4" y="155.7">39</text>
<text x="66.3" y="159.2">12</text>
<text x="71.9" y="157.5">SUSPENDb</text>
<text x="71.9" y="161">SUSPEND</text>
<text x="91.9" y="161">GPIO.2/RS485</text>
<text x="96" y="157.5">GPIO.1/RXT</text>
<text x="116.6" y="159.2">17</text>
<text x="317.1" y="159.2">3</text>
<text x="320.6" y="157.5">3V3</text>
<text x="320.6" y="161">EN</text>
<text x="365" y="161">IO2</text>
<text x="365" y="157.5">IO1</text>
<text x="372.4" y="159.2">38</text>
<text x="66.3" y="162.8">13</text>
<text x="66.3" y="166.3">14</text>
<text x="71.9" y="164.5">CHREN</text>
<text x="88.6" y="164.5">GPIO.3/WAKEUP</text>
<text x="116.6" y="166.3">15</text>
<text x="116.6" y="162.8">16</text>
<text x="317.1" y="162.8">4</text>
<text x="317.1" y="166.3">5</text>
<text x="320.6" y="164.5">IO4</text>
<text x="362.3" y="164.5">TXD0</text>
<text x="372.4" y="166.3">36</text>
<text x="372.4" y="162.8">37</text>
<text x="71.9" y="168.1">CHR1</text>
<text x="106.3" y="168.1">CHR0</text>
<text x="317.1" y="169.8">6</text>
<text x="317.1" y="173.4">7</text>
<text x="320.6" y="168.1">IO5</text>
<text x="320.6" y="171.6">IO6</text>
<text x="362" y="168.1">RXD0</text>
<text x="363" y="171.6">IO42</text>
<text x="372.4" y="173.4">34</text>
<text x="372.4" y="169.8">35</text>
<text x="317.1" y="176.9">8</text>
<text x="320.6" y="175.1">IO7</text>
<text x="320.6" y="178.6">IO15</text>
<text x="363" y="178.6">IO40</text>
<text x="363" y="175.1">IO41</text>
<text x="372.4" y="176.9">33</text>
<text x="186.5" y="185.7">3</text>
<text x="315.1" y="183.9">10</text>
<text x="317.1" y="180.4">9</text>
<text x="320.6" y="182.2">IO16</text>
<text x="320.6" y="185.7">IO17</text>
<text x="363" y="185.7">IO38</text>
<text x="363" y="182.2">IO39</text>
<text x="372.4" y="183.9">31</text>
<text x="372.4" y="180.4">32</text>
<text x="190" y="187.5">DI</text>
<text x="200.1" y="191">DO</text>
<text x="206.6" y="189.2">1</text>
<text x="315.1" y="187.5">11</text>
<text x="315.1" y="191">12</text>
<text x="320.6" y="189.2">IO18</text>
<text x="363" y="189.2">IO37</text>
<text x="372.4" y="191">29</text>
<text x="372.4" y="187.5">30</text>
<text x="315.1" y="194.5">13</text>
<text x="320.6" y="192.8">IO8</text>
<text x="320.6" y="196.3">IO19</text>
<text x="363" y="196.3">IO35</text>
<text x="363" y="192.8">IO36</text>
<text x="372.4" y="194.5">28</text>
<text x="315.1" y="198">14</text>
<text x="320.6" y="199.8">IO20</text>
<text x="365" y="199.8">IO0</text>
<text x="372.4" y="198">27</text>
<text x="186.5" y="208.6">3</text>
<text x="190" y="210.4">DI</text>
<text x="200.1" y="213.9">DO</text>
<text x="206.6" y="212.2">1</text>
<text x="329.5" y="213" transform="rotate(-90 329.5 213)">IO3</text>
<text x="333" y="213" transform="rotate(-90 333 213)">IO46</text>
<text x="336.5" y="213" transform="rotate(-90 336.5 213)">IO9</text>
<text x="340.1" y="213" transform="rotate(-90 340.1 213)">IO10</text>
<text x="343.6" y="213" transform="rotate(-90 343.6 213)">IO11</text>
<text x="347.1" y="213" transform="rotate(-90 347.1 213)">IO12</text>
<text x="350.7" y="213" transform="rotate(-90 350.7 213)">IO13</text>
<text x="354.2" y="213" transform="rotate(-90 354.2 213)">IO14</text>
<text x="357.7" y="213" transform="rotate(-90 357.7 213)">IO21</text>
<text x="361.2" y="213" transform="rotate(-90 361.2 213)">IO47</text>
<text x="364.8" y="213" transform="rotate(-90 364.8 213)">IO48</text>
<text x="368.3" y="213" transform="rotate(-90 368.3 213)">IO45</text>
<text x="327.7" y="218.5" transform="rotate(-90 327.7 218.5)">15</text>
<text x="331.3" y="218.5" transform="rotate(-90 331.3 218.5)">16</text>
<text x="334.8" y="218.5" transform="rotate(-90 334.8 218.5)">17</text>
<text x="338.3" y="218.5" transform="rotate(-90 338.3 218.5)">18</text>
<text x="341.8" y="218.5" transform="rotate(-90 341.8 218.5)">19</text>
<text x="345.4" y="218.5" transform="rotate(-90 345.4 218.5)">20</text>
<text x="348.9" y="218.5" transform="rotate(-90 348.9 218.5)">21</text>
<text x="352.4" y="218.5" transform="rotate(-90 352.4 218.5)">22</text>
<text x="356" y="218.5" transform="rotate(-90 356 218.5)">23</text>
<text x="359.5" y="218.5" transform="rotate(-90 359.5 218.5)">24</text>
<text x="363" y="218.5" transform="rotate(-90 363 218.5)">25</text>
<text x="366.5" y="218.5" transform="rotate(-90 366.5 218.5)">26</text>
<text x="183.2" y="270.4">1</text>
<text x="199.3" y="270.4">2</text>
<text x="214.9" y="270.4">1</text>
<text x="231.1" y="270.4">2</text>
</g>
<g font-size="3.2">
<text x="55.6" y="32.2">B1</text>
<text x="61.3" y="34">GND</text>
<text x="76.1" y="34">GND</text>
<text x="84.8" y="32.2">A12</text>
<text x="53.6" y="56.9">B12</text>
<text x="61.3" y="58.7">GND</text>
<text x="76.1" y="58.7">GND</text>
<text x="84.8" y="56.9">A1</text>
<text x="68.4" y="127.5">3</text>
<text x="71.9" y="129.3">GND</text>
<text x="317.1" y="152.2">1</text>
<text x="320.6" y="154">GND</text>
<text x="363.6" y="154">GND</text>
<text x="372.4" y="152.2">40</text>
<text x="206.6" y="185.7">2</text>
<text x="197.8" y="187.5">GND</text>
<text x="206.6" y="208.6">2</text>
<text x="197.8" y="210.4">GND</text>
</g>
<g font-size="3.2" fill="#f00">
<text x="68.4" y="138.1">6</text>
<text x="71.9" y="139.8">VDD</text>
<text x="186.5" y="189.2">4</text>
<text x="190" y="191">VDD</text>
<text x="186.5" y="212.2">4</text>
<text x="190" y="213.9">VDD</text>
</g>
</svg>
